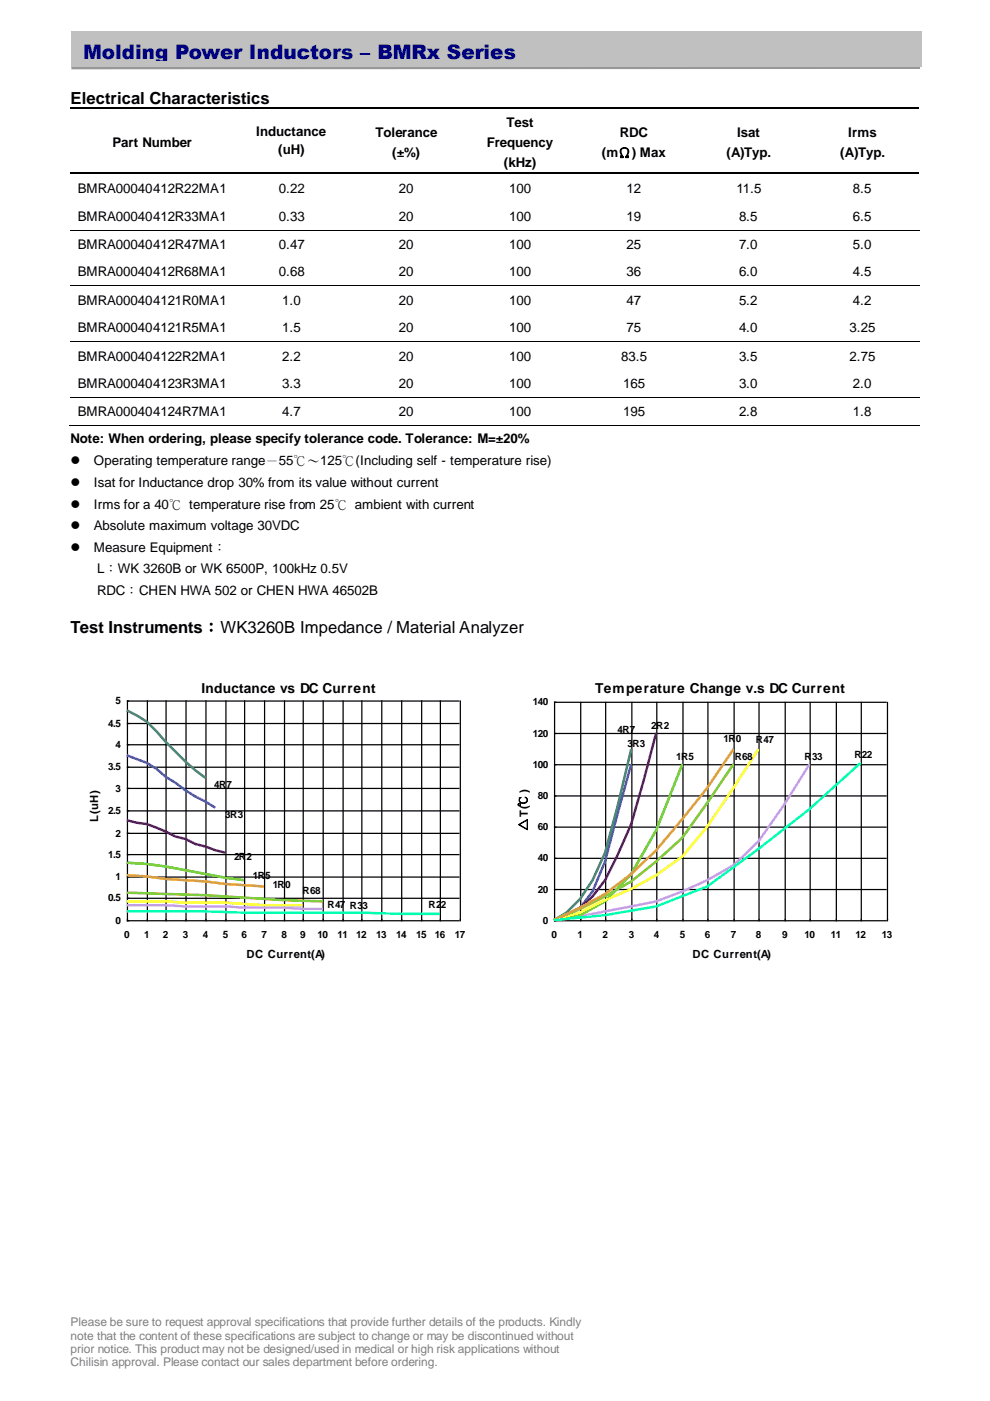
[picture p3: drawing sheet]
<svg xmlns="http://www.w3.org/2000/svg" width="210mm" height="297mm" viewBox="0 0 210 297" stroke-linecap="round" stroke-linejoin="round" font-family="sans-serif">
<path d="M195.1 14.1l-180 .1" fill="none" stroke="#969696" stroke-width="1.1" stroke-linecap="butt"/>
<path d="M15.1 6.6h180.4v7.5h-180.4z" fill-rule="evenodd" fill="#c0c0c0"/>
<g fill="none" stroke="#000" stroke-width=".21">
<path d="M15 22.8h34.8M15 23.1h34.8M15 36.5h34.8M15 36.8h34.8M50.3 22.8h23.7M50.3 23.1h23.7M50.3 36.5h23.7M50.3 36.8h23.7M74.4 22.8h23.9M74.4 23.1h23.9M74.4 36.5h23.9M74.4 36.8h23.9"/>
<path d="M98.7 22.8h23.7M98.7 23.1h23.7M98.7 36.5h23.7M98.7 36.8h23.7M122.8 22.8h23.8M122.8 23.1h23.8M122.8 36.5h23.8M122.8 36.8h23.8M147 22.8h23.9M147 23.1h23.9M147 36.5h23.9M147 36.8h23.9"/>
<path d="M171.3 22.8h23.7M171.3 23.1h23.7M171.3 36.5h23.7M171.3 36.8h23.7M15 48.8h34.8M50 48.8h24M74.1 48.8h24.2M98.4 48.8h24M122.6 48.8h24M146.7 48.8h24.2M171 48.8h24M15 60.5h34.8"/>
<path d="M15 72.4h34.8M50 60.5h24M50 72.4h24M74.1 60.5h24.2M74.1 72.4h24.2M98.4 60.5h24M98.4 72.4h24M122.6 60.5h24M122.6 72.4h24M146.7 60.5h24.2M146.7 72.4h24.2M171 60.5h24"/>
<path d="M171 72.4h24M14.8 90.3h180.2M15 84.2h34.8M50 84.2h24M74.1 84.2h24.2M98.4 84.2h24M122.6 84.2h24M146.7 84.2h24.2M171 84.2h24"/>
</g>
<g fill="#000">
<path d="M49.8 22.7h.5v.2h-.5z" fill-rule="evenodd"/>
<path d="M49.8 23h.5v.1h-.5z" fill-rule="evenodd"/>
<path d="M49.8 36.4h.5v.2h-.5z" fill-rule="evenodd"/>
<path d="M49.8 36.7h.5v.1h-.5z" fill-rule="evenodd"/>
<path d="M74 22.7h.4v.2h-.4z" fill-rule="evenodd"/>
<path d="M74 23h.4v.1h-.4z" fill-rule="evenodd"/>
<path d="M74 36.4h.4v.2h-.4z" fill-rule="evenodd"/>
<path d="M74 36.7h.4v.1h-.4z" fill-rule="evenodd"/>
<path d="M98.3 22.7h.4v.2h-.4z" fill-rule="evenodd"/>
<path d="M98.3 23h.4v.1h-.4z" fill-rule="evenodd"/>
<path d="M98.3 36.4h.4v.2h-.4z" fill-rule="evenodd"/>
<path d="M98.3 36.7h.4v.1h-.4z" fill-rule="evenodd"/>
<path d="M122.4 22.7h.4v.2h-.4z" fill-rule="evenodd"/>
<path d="M122.4 23h.4v.1h-.4z" fill-rule="evenodd"/>
<path d="M122.4 36.4h.4v.2h-.4z" fill-rule="evenodd"/>
<path d="M122.4 36.7h.4v.1h-.4z" fill-rule="evenodd"/>
<path d="M146.6 22.7h.4v.2h-.4z" fill-rule="evenodd"/>
<path d="M146.6 23h.4v.1h-.4z" fill-rule="evenodd"/>
<path d="M146.6 36.4h.4v.2h-.4z" fill-rule="evenodd"/>
<path d="M146.6 36.7h.4v.1h-.4z" fill-rule="evenodd"/>
<path d="M170.9 22.7h.4v.2h-.4z" fill-rule="evenodd"/>
<path d="M170.9 23h.4v.1h-.4z" fill-rule="evenodd"/>
<path d="M170.9 36.4h.4v.2h-.4z" fill-rule="evenodd"/>
<path d="M170.9 36.7h.4v.1h-.4z" fill-rule="evenodd"/>
<path d="M49.8 48.7l.2 .2z" fill-rule="evenodd"/>
<path d="M74 48.7l.1 .2z" fill-rule="evenodd"/>
<path d="M98.3 48.7l.1 .2z" fill-rule="evenodd"/>
<path d="M122.4 48.7l.2 .2z" fill-rule="evenodd"/>
<path d="M146.6 48.7l.1 .2z" fill-rule="evenodd"/>
<path d="M170.9 48.7l.1 .2z" fill-rule="evenodd"/>
<path d="M49.8 60.4l.2 .2z" fill-rule="evenodd"/>
<path d="M49.8 72.3l.2 .1z" fill-rule="evenodd"/>
<path d="M74 60.4l.1 .2z" fill-rule="evenodd"/>
<path d="M74 72.3l.1 .1z" fill-rule="evenodd"/>
<path d="M98.3 60.4l.1 .2z" fill-rule="evenodd"/>
<path d="M98.3 72.3l.1 .1z" fill-rule="evenodd"/>
<path d="M122.4 60.4l.2 .2z" fill-rule="evenodd"/>
<path d="M122.4 72.3l.2 .1z" fill-rule="evenodd"/>
<path d="M146.6 60.4l.1 .2z" fill-rule="evenodd"/>
<path d="M146.6 72.3l.1 .1z" fill-rule="evenodd"/>
<path d="M170.9 60.4l.1 .2z" fill-rule="evenodd"/>
<path d="M170.9 72.3l.1 .1z" fill-rule="evenodd"/>
<path d="M49.7 90.2l.1 .2z" fill-rule="evenodd"/>
<path d="M49.8 84.1l.2 .2z" fill-rule="evenodd"/>
<path d="M73.9 90.2l.1 .2z" fill-rule="evenodd"/>
<path d="M74 84.1l.1 .2z" fill-rule="evenodd"/>
<path d="M98.1 90.2l.2 .2z" fill-rule="evenodd"/>
<path d="M98.3 84.1l.1 .2z" fill-rule="evenodd"/>
<path d="M122.3 90.2l.1 .2z" fill-rule="evenodd"/>
<path d="M122.4 84.1l.2 .2z" fill-rule="evenodd"/>
<path d="M146.4 90.2l.2 .2z" fill-rule="evenodd"/>
<path d="M146.6 84.1l.1 .2z" fill-rule="evenodd"/>
<path d="M170.7 90.2l.2 .2z" fill-rule="evenodd"/>
<path d="M170.9 84.1l.1 .2z" fill-rule="evenodd"/>
</g>
<g fill="#fff">
<path d="M17.9 143.2h83.6v61.4h-83.6z" fill-rule="evenodd"/>
<path d="M26.9 148.5h70.6v46.6h-70.6z" fill-rule="evenodd"/>
</g>
<g fill="none" stroke="#000" stroke-width=".26">
<path d="M27 153.4h70.4M27 157.9h70.4M31.3 148.6v46.6M35.2 148.6v46.6M39.5 148.6v46.6M43.7 148.6v46.6M47.9 148.6v46.6M51.9 148.6v46.6M56.1 148.6v46.6M60.3 148.6v46.6M64.3 148.6v46.6M68.5 148.6v46.6"/>
<path d="M72.8 148.6v46.6M76.7 148.6v46.6M81 148.6v46.6M85.2 148.6v46.6M89.4 148.6v46.6M93.4 148.6v46.6M97.4 148.6h-70.4v46.6h70.4M97.6 148.6v46.6M27 162.7h70.4M27 167.2h70.4M27 171.9h70.4M27 176.7h70.4"/>
<path d="M27 181.2h70.4M27 186h70.4M27 190.5h70.4"/>
</g>
<path d="M26.9 191.9h8.2l4.2 .3h8.5l4 .2h8.4l4 .3h4.2" fill="none" stroke="#c9f" stroke-width=".53"/>
<path d="M26.9 182.9a95.2 95.2 0 0 1 16.7 2.4l4.2 .8 4 .5" fill="none" stroke="#0f0" stroke-width=".53"/>
<path d="M26.9 160.2l4.2 1.5 2.1 1.4 1.9 1.6 2.1 1.3 2.1 1.6 6.4 3.7" fill="none" stroke="#36f" stroke-width=".53"/>
<path d="M26.9 150.6l2.1 1.1 2.1 1.3 2.1 2.1a72 72 0 0 0 10.4 9.8" fill="none" stroke="#396" stroke-width=".53"/>
<path d="M26.9 173.9l2.1 .5 2.1 .3 4 1.6 2.1 1.1 2.1 .5 2.1 1 6.4 1.9" fill="none" stroke="#800080" stroke-width=".53"/>
<path d="M26.9 193.2h16.7l8.2 .3h24.8l8.5 .3h8.2" fill="none" stroke="#0ff" stroke-width=".53"/>
<path d="M26.9 189.3a537.6 537.6 0 0 1 33.3 1.6l8.2 .2" fill="none" stroke="#9c0" stroke-width=".53"/>
<path d="M26.9 191.1h8.2l4.2 .3a127.8 127.8 0 0 1 16.7 .5h8.2" fill="none" stroke="#ff0" stroke-width=".53"/>
<path d="M26.9 185.6l4.2 .2 4 .6 8.5 .5 4.2 .5 8.2 .5" fill="none" stroke="#f90" stroke-width=".53"/>
<g fill="#fff">
<path d="M108.5 143.2h83.6v61.4h-83.6z" fill-rule="evenodd"/>
<path d="M117.5 148.8h70.6v46.3h-70.6z" fill-rule="evenodd"/>
</g>
<g fill="none" stroke="#000" stroke-width=".26">
<path d="M117.6 155.5h70.4M123.2 148.9v46.3M128.5 148.9v46.3M134 148.9v46.3M139.3 148.9v46.3M144.9 148.9v46.3M150.1 148.9v46.3M155.7 148.9v46.3M161 148.9v46.3M166.5 148.9v46.3M171.8 148.9v46.3M177.4 148.9v46.3"/>
<path d="M182.7 148.9v46.3M188 148.9h-70.4v46.3h70.4M188.2 148.9v46.3M117.6 162.1h70.4M117.6 168.8h70.4M117.6 175.4h70.4M117.6 182h70.4M117.6 188.6h70.4"/>
</g>
<path d="M171.7 162l-5.3 8.5-5.5 7.9-5.3 5-5.6 3.2-5.3 2.4-5.5 2.1-16.2 3.2-5.5 .8" fill="none" stroke="#c9f" stroke-width=".53"/>
<path d="M144.7 162l-5.5 14-5.3 9.3-5.6 5.8-5.3 2.9-5.5 1.1" fill="none" stroke="#0f0" stroke-width=".53"/>
<path d="M133.9 162l-5.6 20.6-2.6 6.4-2.7 3.4-2.9 1.6-2.6 1.1" fill="none" stroke="#36f" stroke-width=".53"/>
<path d="M133.9 158.8l-2.9 12.2-2.7 9.8-2.6 5.8-2.7 4-2.9 2.9-2.6 1.6" fill="none" stroke="#396" stroke-width=".53"/>
<path d="M139.2 155.4l-5.3 19.3-2.9 6.6-2.7 5.3a18.2 18.2 0 0 1-10.8 8.5" fill="none" stroke="#800080" stroke-width=".53"/>
<path d="M160.9 158.8l-5.3 8.2-5.6 8.2-5.3 6.4-5.5 4-5.3 2.9-5.6 2.4-5.3 2.6-5.5 1.6" fill="none" stroke="#ff0" stroke-width=".53"/>
<path d="M155.6 162l-5.6 8.2-5.3 7.4-5.5 5-5.3 4.3-5.6 3.2-5.3 2.6-5.5 2.4" fill="none" stroke="#9c0" stroke-width=".53"/>
<path d="M155.6 158.8l-5.6 8.2-10.8 13.3-5.3 5-5.6 4.2-5.3 2.9-5.5 2.7" fill="none" stroke="#f90" stroke-width=".53"/>
<path d="M182.5 161.7l-10.8 9.8-10.8 8.5-10.9 7.9-10.8 4.3-10.9 1.8-10.8 1.1" fill="none" stroke="#0ff" stroke-width=".53"/>
<text font-size="4.2" fill="#000080" x="17.6" y="12.6">Molding Power Inductors – BMRx Series</text>
<g font-size="3.5">
<text x="15" y="22">Electrical Characteristics</text>
<text x="15" y="134.3">Test Instruments：WK3260B Impedance / Material Analyzer</text>
</g>
<g font-size="2.9">
<text x="42.8" y="146.9">Inductance vs DC Current</text>
<text x="126.2" y="146.9">Temperature Change v.s DC Current</text>
</g>
<g font-size="2.8">
<text x="54.4" y="28.8">Inductance</text>
<text x="79.6" y="29.1">Tolerance</text>
<text x="107.5" y="27">Test</text>
<text x="131.5" y="29.1">RDC</text>
<text x="156.3" y="29.1">Isat</text>
<text x="179.9" y="29.1">Irms</text>
<text x="23.9" y="31.2">Part Number</text>
<text x="59" y="32.8">(uH)</text>
<text x="83.2" y="33.3">(±%)</text>
<text x="103.2" y="31.2">Frequency</text>
<text x="106.9" y="35.4">(kHz)</text>
<text x="127.7" y="33.3">(mΩ) Max</text>
<text x="154.1" y="33.3">(A)Typ.</text>
<text x="178.2" y="33.3">(A)Typ.</text>
<text x="16.5" y="40.9">BMRA00040412R22MA1</text>
<text x="59.2" y="40.9">0.22</text>
<text x="84.6" y="40.9">20</text>
<text x="108" y="40.9">100</text>
<text x="132.9" y="40.9">12</text>
<text x="156.2" y="40.9">11.5</text>
<text x="180.9" y="40.9">8.5</text>
<text x="16.5" y="46.9">BMRA00040412R33MA1</text>
<text x="59.2" y="46.9">0.33</text>
<text x="84.6" y="46.9">20</text>
<text x="108" y="46.9">100</text>
<text x="132.9" y="46.9">19</text>
<text x="156.7" y="46.9">8.5</text>
<text x="180.9" y="46.9">6.5</text>
<text x="16.5" y="52.8">BMRA00040412R47MA1</text>
<text x="59.2" y="52.8">0.47</text>
<text x="84.6" y="52.8">20</text>
<text x="108" y="52.8">100</text>
<text x="132.9" y="52.8">25</text>
<text x="156.7" y="52.8">7.0</text>
<text x="180.9" y="52.8">5.0</text>
<text x="16.5" y="58.6">BMRA00040412R68MA1</text>
<text x="59.2" y="58.6">0.68</text>
<text x="84.6" y="58.6">20</text>
<text x="108" y="58.6">100</text>
<text x="132.9" y="58.6">36</text>
<text x="156.7" y="58.6">6.0</text>
<text x="180.9" y="58.6">4.5</text>
<text x="16.5" y="64.7">BMRA000404121R0MA1</text>
<text x="59.9" y="64.7">1.0</text>
<text x="84.6" y="64.7">20</text>
<text x="108" y="64.7">100</text>
<text x="132.9" y="64.7">47</text>
<text x="156.7" y="64.7">5.2</text>
<text x="180.9" y="64.7">4.2</text>
<text x="16.5" y="70.4">BMRA000404121R5MA1</text>
<text x="59.9" y="70.4">1.5</text>
<text x="84.6" y="70.4">20</text>
<text x="108" y="70.4">100</text>
<text x="132.9" y="70.4">75</text>
<text x="156.7" y="70.4">4.0</text>
<text x="180.2" y="70.4">3.25</text>
<text x="16.5" y="76.5">BMRA000404122R2MA1</text>
<text x="59.9" y="76.5">2.2</text>
<text x="84.6" y="76.5">20</text>
<text x="108" y="76.5">100</text>
<text x="131.7" y="76.5">83.5</text>
<text x="156.7" y="76.5">3.5</text>
<text x="180.2" y="76.5">2.75</text>
<text x="16.5" y="82.3">BMRA000404123R3MA1</text>
<text x="59.9" y="82.3">3.3</text>
<text x="84.6" y="82.3">20</text>
<text x="108" y="82.3">100</text>
<text x="132.2" y="82.3">165</text>
<text x="156.7" y="82.3">3.0</text>
<text x="180.9" y="82.3">2.0</text>
<text x="16.5" y="88.2">BMRA000404124R7MA1</text>
<text x="59.9" y="88.2">4.7</text>
<text x="84.6" y="88.2">20</text>
<text x="108" y="88.2">100</text>
<text x="132.2" y="88.2">195</text>
<text x="156.7" y="88.2">2.8</text>
<text x="180.9" y="88.2">1.8</text>
<text x="15" y="94">Note: When ordering, please specify tolerance code. Tolerance: M=±20%</text>
<text x="15" y="98.7">⚫</text>
<text x="19.9" y="98.7">Operating temperature range－55℃～125℃(Including self - temperature rise)</text>
<text x="15" y="103.2">⚫</text>
<text x="15" y="107.9">⚫</text>
<text x="19.9" y="103.2">Isat for Inductance drop 30% from its value without current</text>
<text x="19.9" y="107.9">Irms for a 40℃ temperature rise from 25℃ ambient with current</text>
<text x="15" y="112.4">⚫</text>
<text x="19.9" y="112.4">Absolute maximum voltage 30VDC</text>
<text x="15" y="117">⚫</text>
<text x="19.9" y="117">Measure Equipment：</text>
<text x="20.6" y="121.6">L：WK 3260B or WK 6500P, 100kHz 0.5V</text>
<text x="20.6" y="126.2">RDC：CHEN HWA 502 or CHEN HWA 46502B</text>
</g>
<g font-size="2.5" fill="#7f7f7f">
<text x="15" y="281.1">Please be sure to request approval specifications that provide further details of the products. Kindly</text>
<text x="15" y="284">note that the content of these specifications are subject to change or may be discontinued without</text>
<text x="15" y="286.9">prior notice. This product may not be designed/used in medical or high risk applications without</text>
<text x="15" y="289.7">Chilisin approval. Please contact our sales department before ordering.</text>
</g>
<g font-size="2.4">
<text x="20.8" y="174.2" transform="rotate(-90 20.8 174.2)">L(uH)</text>
<text x="111.7" y="176" transform="rotate(-90 111.7 176)">△ T(℃ )</text>
<text x="52.3" y="203">DC Current(A)</text>
<text x="146.8" y="203">DC Current(A)</text>
</g>
<g font-size="2.1">
<text x="24.5" y="149.3">5</text>
<text x="113" y="149.6">140</text>
<text x="22.9" y="154.1">4.5</text>
<text x="131" y="155.4">4R7</text>
<text x="138.1" y="154.6">2R2</text>
<text x="24.5" y="158.6">4</text>
<text x="113" y="156.2">120</text>
<text x="133.1" y="158.3">3R3</text>
<text x="143.4" y="161.2">1R5</text>
<text x="153.5" y="157.2">1R0</text>
<text x="155.8" y="161.2">R68</text>
<text x="160.3" y="157.5">R47</text>
<text x="170.6" y="161.2">R33</text>
<text x="181.2" y="160.7">R22</text>
<text x="22.9" y="163.3">3.5</text>
<text x="24.5" y="167.8">3</text>
<text x="45.4" y="167">4R7</text>
<text x="113" y="162.8">100</text>
<text x="22.9" y="172.6">2.5</text>
<text x="47.8" y="173.4">3R3</text>
<text x="114" y="169.4">80</text>
<text x="24.5" y="177.4">2</text>
<text x="114" y="176">60</text>
<text x="22.9" y="181.9">1.5</text>
<text x="49.6" y="182.4">2R2</text>
<text x="114" y="182.6">40</text>
<text x="22.9" y="191.1">0.5</text>
<text x="24.5" y="186.6">1</text>
<text x="53.6" y="186.4">1R5</text>
<text x="57.8" y="188.2">1R0</text>
<text x="64.2" y="189.5">R68</text>
<text x="114" y="189.3">20</text>
<text x="24.5" y="195.9">0</text>
<text x="69.5" y="192.4">R47</text>
<text x="74.2" y="192.7">R33</text>
<text x="90.9" y="192.4">R22</text>
<text x="115.1" y="195.9">0</text>
<text x="26.4" y="198.8">0</text>
<text x="30.6" y="198.8">1</text>
<text x="34.6" y="198.8">2</text>
<text x="38.8" y="198.8">3</text>
<text x="43" y="198.8">4</text>
<text x="47.3" y="198.8">5</text>
<text x="51.2" y="198.8">6</text>
<text x="55.4" y="198.8">7</text>
<text x="59.7" y="198.8">8</text>
<text x="63.7" y="198.8">9</text>
<text x="67.4" y="198.8">10</text>
<text x="71.6" y="198.8">11</text>
<text x="75.5" y="198.8">12</text>
<text x="79.8" y="198.8">13</text>
<text x="84" y="198.8">14</text>
<text x="88.3" y="198.8">15</text>
<text x="92.2" y="198.8">16</text>
<text x="96.4" y="198.8">17</text>
<text x="117" y="198.8">0</text>
<text x="122.5" y="198.8">1</text>
<text x="127.8" y="198.8">2</text>
<text x="133.4" y="198.8">3</text>
<text x="138.6" y="198.8">4</text>
<text x="144.2" y="198.8">5</text>
<text x="149.5" y="198.8">6</text>
<text x="155" y="198.8">7</text>
<text x="160.3" y="198.8">8</text>
<text x="165.9" y="198.8">9</text>
<text x="170.6" y="198.8">10</text>
<text x="176.2" y="198.8">11</text>
<text x="181.5" y="198.8">12</text>
<text x="187" y="198.8">13</text>
</g>
</svg>
